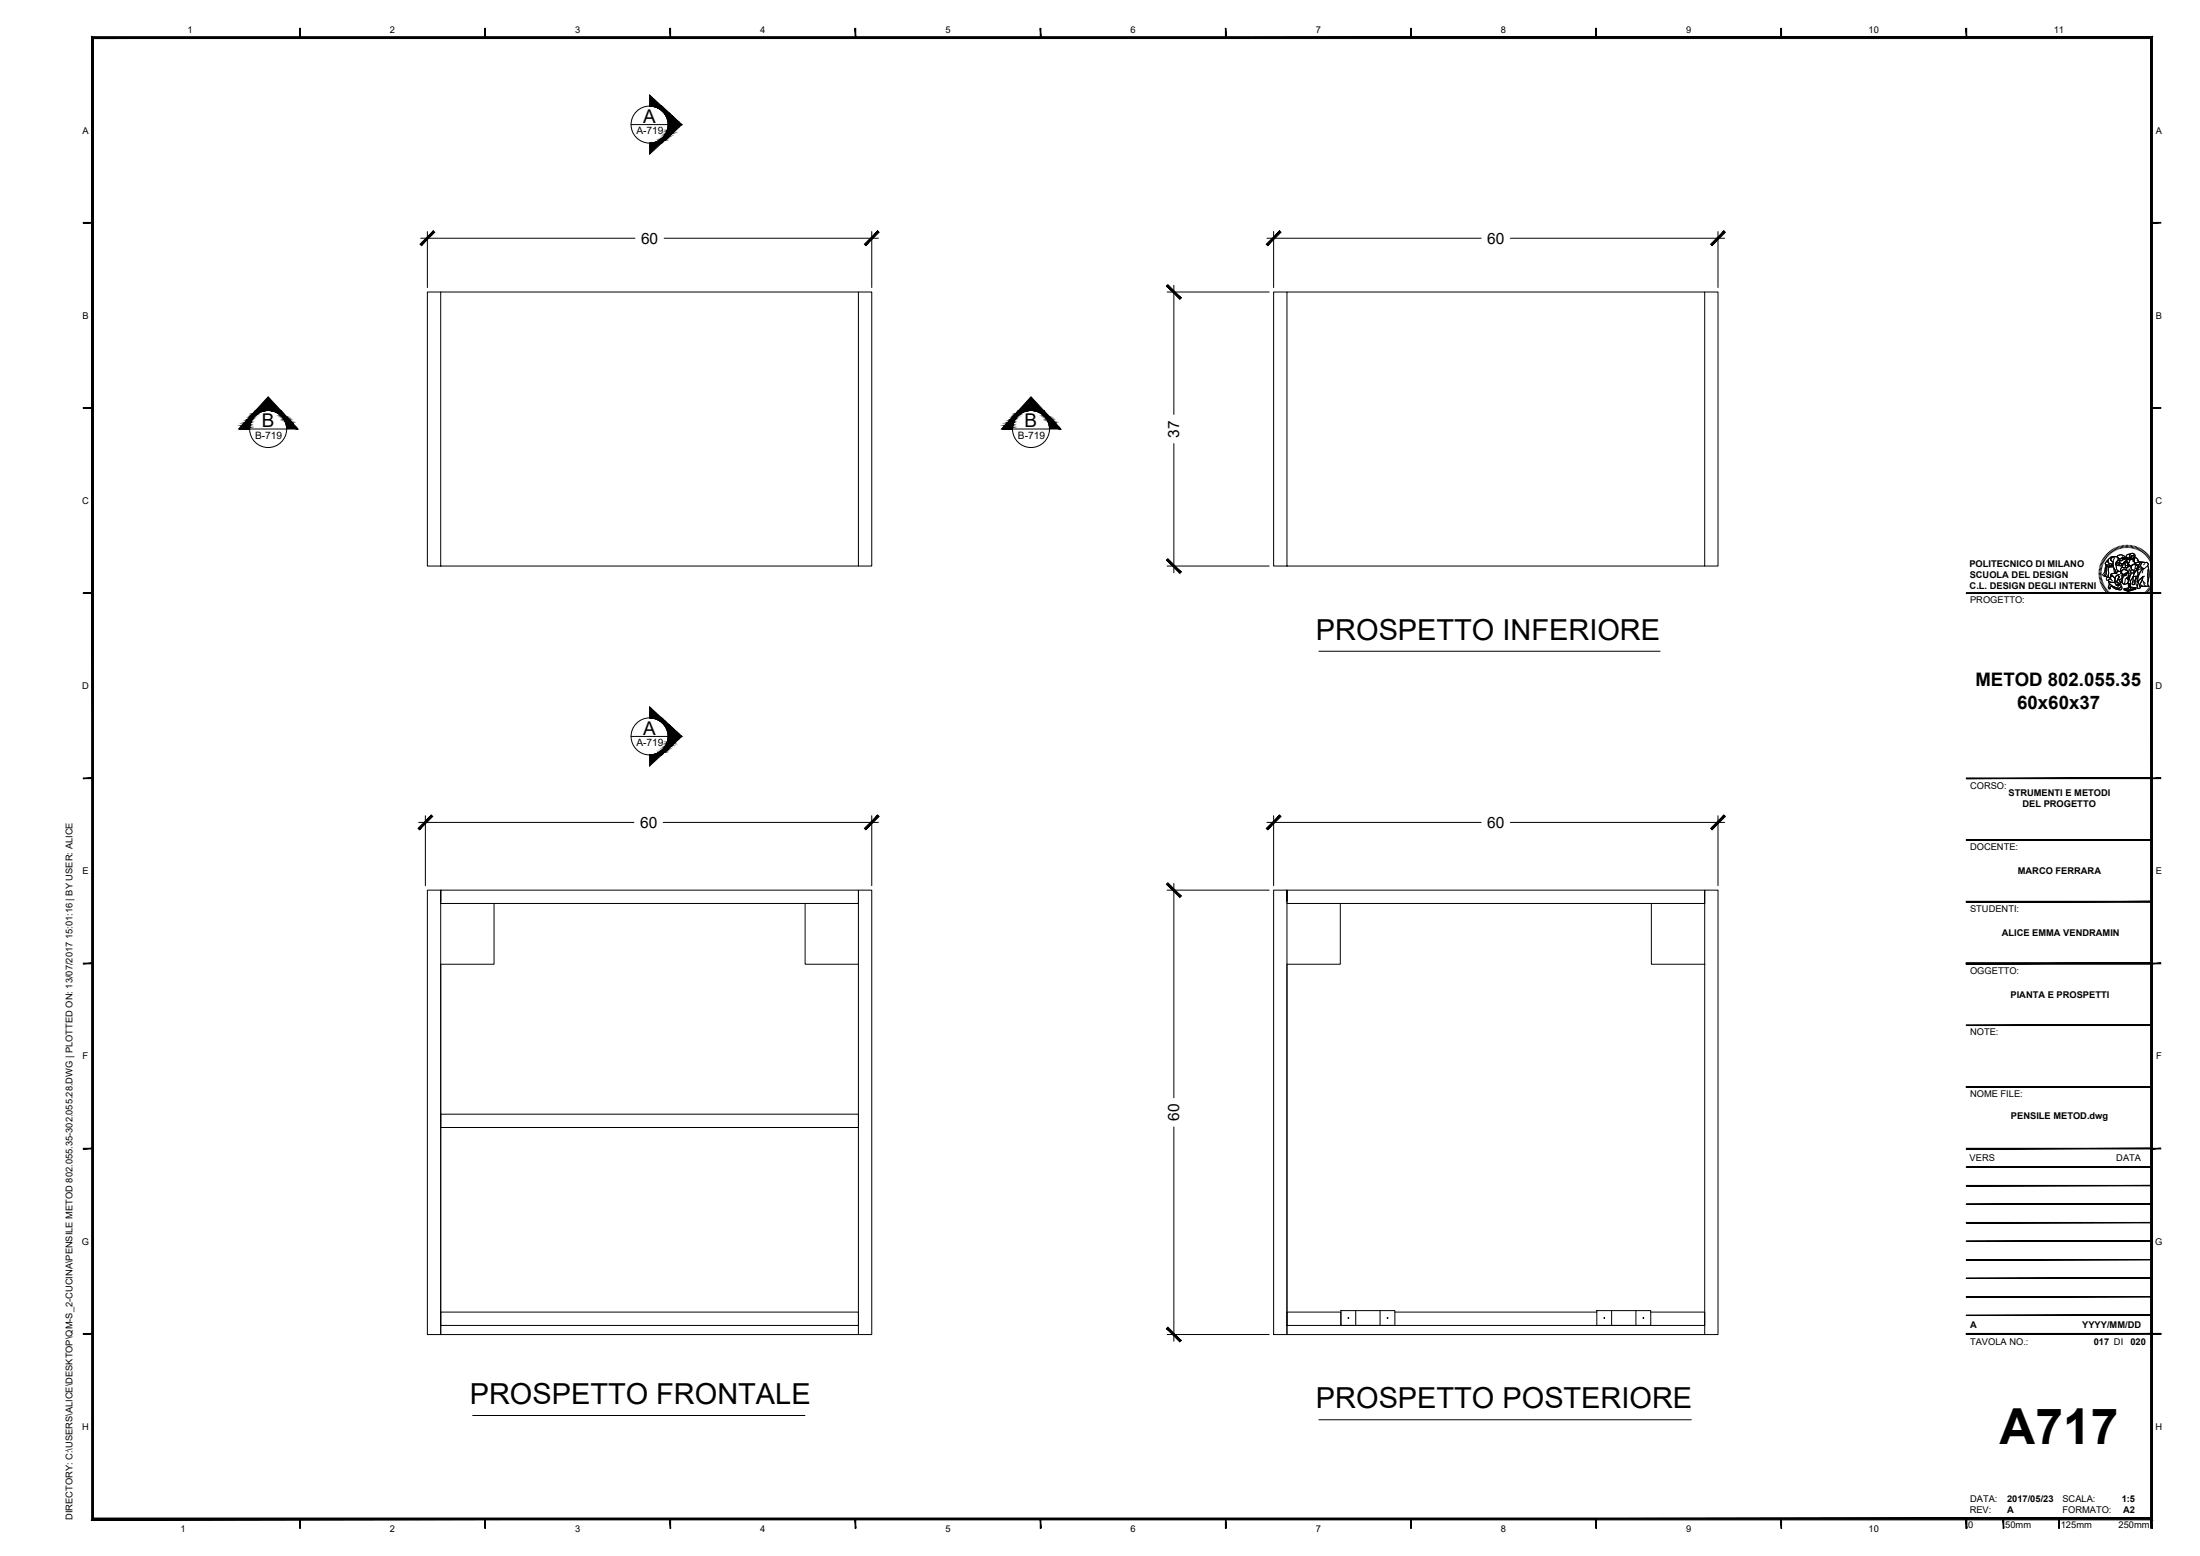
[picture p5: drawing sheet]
<svg xmlns="http://www.w3.org/2000/svg" width="594mm" height="420mm" viewBox="0 0 594 420" stroke-linecap="round" stroke-linejoin="round" font-family="sans-serif">
<!-- layer: G-ANNO-DIM -->
<g fill="none" stroke="#000" stroke-width=".27">
<path d="M170.4 33.6h10M113.6 64.3h57.9M115.4 62.5v15.2M179.4 64.3h57.8M235.4 62.5v15.2M315.2 78.8h27.5M317 77.1v34.8M342.1 64.3h57.9M343.9 62.5v15.2M407.9 64.3h57.8M463.9 62.5v15.2M67.4 115.8h10"/>
<path d="M273.4 115.8h10M317 119.8v34.8M315.2 152.8h27.5M356.2 175.9h92.1M170.4 198.9h10M113.1 222.1h58.1M114.9 220.3v18.9M179.1 222.1h58.1M235.4 220.3v18.9M317 238.6v57.8M342.1 222.1h57.9M343.9 220.3v18.9"/>
<path d="M407.9 222.1h57.8M463.9 220.3v18.9M315.2 240.4h27.5M317 304.3v57.9M315.2 360.4h27.5M127.6 382.2h89.8M356.2 383.4h100.5"/>
<circle cx="175.4" cy="33.6" r="5"/>
<circle cx="72.4" cy="115.8" r="5"/>
<circle cx="278.4" cy="115.8" r="5"/>
<circle cx="175.4" cy="198.8" r="5"/>
</g>
<!-- layer: A-FURN -->
<g fill="none" stroke="#000" stroke-width=".27">
<path d="M119 78.8h112.8v74h-112.8zM119 78.8h-3.6v74h3.6M231.8 78.8h3.6v74h-3.6M347.5 78.8h112.8v74h-112.8zM347.5 78.8h-3.6v74h3.6M460.3 78.8h3.6v74h-3.6M115.4 240.4h3.6v120h-3.6zM119 240.4v3.6h112.8v-3.6h-112.8v2.9M133.4 244v16.4h-14.4v100h116.4v-120h-3.6v20M217.4 244v16.4h14.4M343.9 240.4h3.6v120h-3.6zM347.5 240.4v3.6h112.8v-3.6h-112.8v2.9"/>
<path d="M361.9 244v16.4h-14.4v100h116.4v-120h-3.6v20M445.9 244v16.4h14.4M231.8 260.4v100M460.3 260.4v100M119 300.9h112.8v3.6h-112.8zM119 354.3h112.8v3.6h-112.8zM376.7 354.3h54.5M445.8 354.3h14.5v3.6h-112.8v-3.6h14.6v3.6"/>
</g>
<!-- layer: meccanismi -->
<g fill="none" stroke="#000" stroke-width=".27">
<path d="M362.1 353.9h14.6v4h-14.6zM366.1 353.9v4M372.7 353.9v4M431.2 353.9h14.6v4h-14.6zM435.2 353.9v4M441.8 353.9v4"/>
<circle cx="364.1" cy="355.9" r=".1"/>
<circle cx="374.7" cy="355.9" r=".1"/>
<circle cx="433.2" cy="355.9" r=".1"/>
<circle cx="443.8" cy="355.9" r=".1"/>
</g>
<!-- layer: G-ANNO-DIM -->
<g fill="#000" stroke="#000" stroke-width=".27">
<path d="M175.4 25.7l3.3 2.9h-3.3zM175.9 38.6h2.8zM64.5 115.8h2.9zM72.4 107.1l3.4 3.7h-6.8zM270.5 115.8h2.9zM278.4 107.1l3.4 3.7h-6.8zM175.4 190.9l3.3 2.9h-3.3zM175.9 203.8h2.8z"/>
<path d="M175.4 38.6h3.3zM175.4 38.6h3.3l-3.3 3z"/>
<path d="M175.4 28.6l3.3 .1zM175.4 28.6l3.3 .1z"/>
<path d="M175.9 28.7h2.8zM175.9 28.7h2.8z"/>
<path d="M176.3 28.7l2.6 .1zM176.3 28.7l2.6 .1z"/>
<path d="M176.3 38.6h2.4zM175.9 38.6h2.8z"/>
<path d="M176.7 28.8l2.3 .2zM176.7 28.8l2.3 .2z"/>
<path d="M176.7 38.5h2.2zM176.3 38.6h2.4z"/>
<path d="M177.2 29l2 .1-.2-.1zM177.2 29l2 .1h-1.6z"/>
<path d="M177.2 38.3l1.7 .2 .1-.2zM176.7 38.5l.5-.2 1.7 .2z"/>
<path d="M177.6 29.1l1.8 .3-.2-.3zM177.6 29.1l1.8 .3h-1.4z"/>
<path d="M177.6 38.1l1.4 .2 .2-.2zM177.2 38.3l.4-.2 1.4 .2z"/>
<path d="M178 29.4l1.7 .2-.3-.2zM178 29.4l1.7 .2h-1.4z"/>
<path d="M178 37.9l1.2 .2 .2-.2zM177.6 38.1l.4-.2 1.2 .2z"/>
<path d="M178.3 29.6l1.7 .3-.3-.3zM178.3 29.6l1.7 .3h-1.3z"/>
<path d="M178.3 37.7l1.1 .2 .3-.2zM178 37.9l.3-.2 1.1 .2z"/>
<path d="M178.7 29.9l1.6 .3-.3-.3zM178.7 29.9l1.6 .3h-1.3z"/>
<path d="M178.7 37.4l1 .3 .3-.3zM178.3 37.7l.4-.3 1 .3z"/>
<path d="M179 30.2l1.7 .3-.4-.3zM179 30.2l1.7 .3h-1.4z"/>
<path d="M179 37.1l1 .3 .3-.3zM178.7 37.4l.3-.3 1 .3z"/>
<path d="M179.3 30.5l1.8 .4-.4-.4zM179.3 30.5l1.8 .4h-1.5z"/>
<path d="M179.3 36.8l1 .3 .4-.3zM179.3 36.8l1 .3h-1.3z"/>
<path d="M179.6 30.9l1.9 .4-.4-.4zM179.6 30.9l1.9 .4h-1.7z"/>
<path d="M179.6 36.4l1.1 .4 .4-.4zM179.6 36.4l1.1 .4h-1.4z"/>
<path d="M179.8 31.3l2.2 .4-.5-.4zM179.8 31.3l2.2 .4h-2z"/>
<path d="M179.8 36l1.3 .4 .4-.4zM179.8 36l1.3 .4h-1.5z"/>
<path d="M180 31.7l2.4 .4-.4-.4zM180 31.7l2.4 .4h-2.2z"/>
<path d="M180 35.6l1.5 .4 .5-.4zM180 35.6l1.5 .4h-1.7z"/>
<path d="M180.2 32.1l2.7 .4-.5-.4zM180.2 32.1l2.7 .4h-2.6z"/>
<path d="M180.2 35.2l1.8 .4 .4-.4zM180.2 35.2l1.8 .4h-2z"/>
<path d="M180.3 32.5l3.1 .5-.5-.5zM180.3 32.5l3.1 .5h-3z"/>
<path d="M180.3 34.8l2.1 .4 .5-.4zM180.3 34.8l2.1 .4h-2.2z"/>
<path d="M180.4 33l3.5 .4-.5-.4zM180.4 33l3.5 .4h-3.5z"/>
<path d="M180.4 34.3l2.5 .5 .5-.5zM180.4 34.3l2.5 .5h-2.6z"/>
<path d="M180.4 33.4l3.7 .2-.2-.2zM180.4 33.4l3.7 .2h-3.7z"/>
<path d="M180.4 33.9l3 .4 .5-.4zM180.4 33.9l3 .4h-3z"/>
<path d="M180.4 33.6l3.5 .3 .2-.3zM180.4 33.6l3.5 .3h-3.5z"/>
<path d="M64.9 115.4l2.5 .4v-.4zM64.9 115.4l2.5 .4h-2.9z"/>
<path d="M65.3 114.9l2.1 .5 .1-.5zM65.3 114.9l2.1 .5h-2.5z"/>
<path d="M65.7 114.5l1.8 .4 .1-.4zM65.7 114.5l1.8 .4h-2.2z"/>
<path d="M66.1 114.1l1.5 .4 .1-.4zM66.1 114.1l1.5 .4h-1.9z"/>
<path d="M66.4 113.7l1.3 .4 .2-.4zM66.4 113.7l1.3 .4h-1.6z"/>
<path d="M66.8 113.3l1.1 .4 .2-.4zM66.8 113.3l1.1 .4h-1.5z"/>
<path d="M67.2 112.9l.9 .4 .3-.4zM67.2 112.9l.9 .4h-1.3z"/>
<path d="M67.5 112.6l.9 .3 .2-.3zM67.5 112.6l.9 .3h-1.2z"/>
<path d="M67.8 112.2l.8 .4 .3-.4zM67.8 112.2l.8 .4h-1.1z"/>
<path d="M68 111.9l.9 .3 .4-.3zM68 111.9l.9 .3h-1.1z"/>
<path d="M68.3 111.7l1 .2 .3-.2zM68.3 111.7l1 .2h-1.3z"/>
<path d="M68.5 111.4l1.1 .3 .4-.3zM68.5 111.4l1.1 .3h-1.3z"/>
<path d="M68.7 111.2l1.3 .2 .4-.2zM68.7 111.2l1.3 .2h-1.5z"/>
<path d="M68.8 111.1l1.6 .1 .5-.1zM68.8 111.1l1.6 .1h-1.7z"/>
<path d="M68.9 111h2.4zM68.9 111l2 .1h-2.1z"/>
<path d="M69 110.9h2.7zM69 110.9l2.3 .1z"/>
<path d="M69 110.8h3.2zM69 110.8h3.6z"/>
<path d="M69 110.8h3.2zM69 110.8l2.7 .1z"/>
<path d="M72.6 110.8h3.2zM72.6 110.8h3.2z"/>
<path d="M72.6 110.8l3.3 .1zM72.6 110.8l3.3 .1z"/>
<path d="M73.1 110.9l2.8 .1zM73.1 110.9l2.8 .1z"/>
<path d="M73.5 111l2.5 .1zM73.5 111l2.5 .1z"/>
<path d="M73.9 111.1l2.3 .1-.2-.1zM73.9 111.1l2.3 .1z"/>
<path d="M74.4 111.2l2 .2-.2-.2zM74.4 111.2l2 .2h-1.6z"/>
<path d="M74.8 111.4l1.8 .3-.2-.3zM74.8 111.4l1.8 .3h-1.4z"/>
<path d="M75.2 111.7l1.6 .2-.2-.2zM75.2 111.7l1.6 .2h-1.3z"/>
<path d="M75.5 111.9l1.6 .3-.3-.3zM75.5 111.9l1.6 .3h-1.2z"/>
<path d="M75.9 112.2l1.5 .3-.3-.3zM75.9 112.2l1.5 .3h-1.2z"/>
<path d="M76.2 112.5l1.5 .4-.3-.4zM76.2 112.5l1.5 .4h-1.2z"/>
<path d="M76.5 112.9l1.6 .4-.4-.4zM76.5 112.9l1.6 .4h-1.4z"/>
<path d="M76.7 113.3l1.7 .4-.3-.4zM76.7 113.3l1.7 .4h-1.5z"/>
<path d="M76.9 113.7l1.9 .4-.4-.4zM76.9 113.7l1.9 .4h-1.7z"/>
<path d="M77.1 114.1l2.1 .4-.4-.4zM77.1 114.1l2.1 .4h-2z"/>
<path d="M77.2 114.5l2.4 .4-.4-.4zM77.2 114.5l2.4 .4h-2.3z"/>
<path d="M77.3 114.9l2.7 .5-.4-.5zM77.3 114.9l2.7 .5h-2.6z"/>
<path d="M77.4 115.4l3 .4-.4-.4zM77.4 115.4l3 .4h-3z"/>
<path d="M270.9 115.4l2.5 .4v-.4zM270.9 115.4l2.5 .4h-2.9z"/>
<path d="M271.3 114.9l2.1 .5 .1-.5zM271.3 114.9l2.1 .5h-2.5z"/>
<path d="M271.7 114.5l1.8 .4 .1-.4zM271.7 114.5l1.8 .4h-2.2z"/>
<path d="M272.1 114.1l1.5 .4 .1-.4zM272.1 114.1l1.5 .4h-1.9z"/>
<path d="M272.5 113.7l1.2 .4 .2-.4zM272.5 113.7l1.2 .4h-1.6z"/>
<path d="M272.8 113.3l1.1 .4 .2-.4zM272.8 113.3l1.1 .4h-1.4z"/>
<path d="M273.2 112.9l.9 .4 .3-.4zM273.2 112.9l.9 .4h-1.3z"/>
<path d="M273.5 112.6l.9 .3 .2-.3zM273.5 112.6l.9 .3h-1.2z"/>
<path d="M273.8 112.2l.8 .4 .4-.4zM273.8 112.2l.8 .4h-1.1z"/>
<path d="M274 111.9l1 .3 .3-.3zM274 111.9l1 .3h-1.2z"/>
<path d="M274.3 111.7l1 .2 .3-.2zM274.3 111.7l1 .2h-1.3z"/>
<path d="M274.5 111.4l1.1 .3 .4-.3zM274.5 111.4l1.1 .3h-1.3z"/>
<path d="M274.7 111.2l1.3 .2 .4-.2zM274.7 111.2l1.3 .2h-1.5z"/>
<path d="M274.8 111.1l1.6 .1 .5-.1zM274.8 111.1l1.6 .1h-1.7z"/>
<path d="M274.9 111h2.4zM274.9 111l2 .1h-2.1z"/>
<path d="M275 110.9h2.7zM275 110.9l2.3 .1z"/>
<path d="M275 110.8h3.2zM275 110.8h3.6z"/>
<path d="M275 110.8h3.2zM275 110.8l2.7 .1z"/>
<path d="M278.6 110.8h3.2zM278.6 110.8h3.2z"/>
<path d="M278.6 110.8l3.3 .1zM278.6 110.8l3.3 .1z"/>
<path d="M279.1 110.9l2.8 .1zM279.1 110.9l2.8 .1z"/>
<path d="M279.5 111l2.5 .1zM279.5 111l2.5 .1z"/>
<path d="M279.9 111.1l2.3 .1-.2-.1zM279.9 111.1l2.3 .1z"/>
<path d="M280.4 111.2l2 .2-.2-.2zM280.4 111.2l2 .2h-1.6z"/>
<path d="M280.8 111.4l1.8 .3-.2-.3zM280.8 111.4l1.8 .3h-1.4z"/>
<path d="M281.2 111.7l1.6 .2-.2-.2zM281.2 111.7l1.6 .2h-1.3z"/>
<path d="M281.5 111.9l1.6 .3-.3-.3zM281.5 111.9l1.6 .3h-1.2z"/>
<path d="M281.9 112.2l1.5 .3-.3-.3zM281.9 112.2l1.5 .3h-1.2z"/>
<path d="M282.2 112.5l1.5 .4-.3-.4zM282.2 112.5l1.5 .4h-1.2z"/>
<path d="M282.5 112.9l1.6 .4-.4-.4zM282.5 112.9l1.6 .4h-1.4z"/>
<path d="M282.7 113.3l1.7 .4-.3-.4zM282.7 113.3l1.7 .4h-1.5z"/>
<path d="M282.9 113.7l1.9 .4-.4-.4zM282.9 113.7l1.9 .4h-1.7z"/>
<path d="M283.1 114.1l2.1 .4-.4-.4zM283.1 114.1l2.1 .4h-2z"/>
<path d="M283.2 114.5l2.4 .4-.4-.4zM283.2 114.5l2.4 .4h-2.3z"/>
<path d="M283.3 114.9l2.7 .5-.4-.5zM283.3 114.9l2.7 .5h-2.6z"/>
<path d="M283.4 115.4l3 .4-.4-.4zM283.4 115.4l3 .4h-3z"/>
<path d="M175.4 193.8l3.3 .1zM175.4 193.8l3.3 .1z"/>
<path d="M175.9 193.9h2.8zM175.9 193.9h2.8z"/>
<path d="M176.3 193.9l2.6 .1zM176.3 193.9l2.6 .1z"/>
<path d="M176.7 194l2.3 .2zM176.7 194l2.3 .2z"/>
<path d="M177.2 194.2l2 .1-.2-.1zM177.2 194.2l2 .1h-1.6z"/>
<path d="M177.6 194.3l1.8 .3-.2-.3zM177.6 194.3l1.8 .3h-1.4z"/>
<path d="M178 194.6l1.7 .2-.3-.2zM178 194.6l1.7 .2h-1.4z"/>
<path d="M178.3 194.8l1.7 .3-.3-.3zM178.3 194.8l1.7 .3h-1.3z"/>
<path d="M178.7 195.1l1.6 .3-.3-.3zM178.7 195.1l1.6 .3h-1.3z"/>
<path d="M179 195.4l1.7 .3-.4-.3zM179 195.4l1.7 .3h-1.4z"/>
<path d="M179.3 195.7l1.8 .4-.4-.4zM179.3 195.7l1.8 .4h-1.5z"/>
<path d="M179.6 196.1l1.9 .4-.4-.4zM179.6 196.1l1.9 .4h-1.7z"/>
<path d="M179.8 196.5l2.2 .4-.5-.4zM179.8 196.5l2.2 .4h-2z"/>
<path d="M180 196.9l2.4 .4-.4-.4zM180 196.9l2.4 .4h-2.2z"/>
<path d="M180.2 197.3l2.7 .4-.5-.4zM180.2 197.3l2.7 .4h-2.6z"/>
<path d="M180.3 197.7l3.1 .5-.5-.5zM180.3 197.7l3.1 .5h-3z"/>
<path d="M180.3 200l2.1 .4 .5-.4zM180.3 200l2.1 .4h-2.2z"/>
<path d="M180.4 198.2l3.5 .4-.5-.4zM180.4 198.2l3.5 .4h-3.5z"/>
<path d="M180.4 199.5l2.5 .5 .5-.5zM180.4 199.5l2.5 .5h-2.6z"/>
<path d="M180.4 198.6l3.7 .3-.2-.3zM180.4 198.6l3.7 .3h-3.7z"/>
<path d="M180.4 199.1l3 .4 .5-.4zM180.4 199.1l3 .4h-3z"/>
<path d="M180.4 198.9l3.5 .2 .2-.2zM180.4 198.9l3.5 .2h-3.5z"/>
<path d="M175.4 203.8h3.3zM175.4 203.8h3.3l-3.3 3z"/>
<path d="M176.3 203.8h2.4zM175.9 203.8h2.8z"/>
<path d="M176.7 203.7h2.2zM176.3 203.8h2.4z"/>
<path d="M177.2 203.5l1.7 .2 .1-.2zM176.7 203.7l.5-.2 1.7 .2z"/>
<path d="M177.6 203.4l1.4 .1 .2-.1zM177.2 203.5l.4-.1 1.4 .1z"/>
<path d="M178 203.1l1.2 .3 .2-.3zM177.6 203.4l.4-.3 1.2 .3z"/>
<path d="M178.3 202.9l1.1 .2 .3-.2zM178 203.1l.3-.2 1.1 .2z"/>
<path d="M178.7 202.6l1 .3 .3-.3zM178.3 202.9l.4-.3 1 .3z"/>
<path d="M179 202.3l1 .3 .3-.3zM178.7 202.6l.3-.3 1 .3z"/>
<path d="M179.3 202l1 .3 .4-.3zM179.3 202l1 .3h-1.3z"/>
<path d="M179.6 201.6l1.1 .4 .4-.4zM179.6 201.6l1.1 .4h-1.4z"/>
<path d="M179.8 201.2l1.3 .4 .4-.4zM179.8 201.2l1.3 .4h-1.5z"/>
<path d="M180 200.8l1.5 .4 .5-.4zM180 200.8l1.5 .4h-1.7z"/>
<path d="M180.2 200.4l1.8 .4 .4-.4zM180.2 200.4l1.8 .4h-2z"/>
</g>
<!-- layer: G-ANNO-LOGO -->
<g fill="none" stroke="#000" stroke-width=".27">
<path d="M566.8 154.8h.6M566.8 154.5h.6M566.8 154.1l.7 .1M566.8 153.8l.7 .1M566.9 153.4l.7 .1M567 153.1l.6 .1M567.1 152.7l.6 .2M567.2 152.4l.6 .2M567.3 152l.6 .3M567.4 151.7l.6 .3M567.4 155.2h-.6M567.5 155.5h-.7"/>
<path d="M567.5 155.8l-.7 .1M567.5 156.1l-.6 .2M567.6 151.4l.6 .3M567.6 156.4l-.6 .2M567.7 156.8l-.7 .1M567.7 151.1l.6 .3M567.8 157.1l-.7 .2M567.9 157.4l-.6 .2M567.9 150.8l.6 .3M568 157.7l-.6 .3M568.1 150.5l.6 .4M568.2 158l-.6 .3"/>
<path d="M568.3 158.3l-.6 .3M568.3 150.2l.6 .4M568.5 158.5l-.6 .4M568.6 149.9l.5 .5M568.6 152.5h.7a.83 .83 0 0 0 1.3-.1l.1 .6-1 .1a.79 .79 0 0 1-1.1-.5zM568.7 152.5v.4M568.7 158.8l-.6 .4M568.8 149.6l.5 .5M568.8 153l-.2 .4-.2 1.5-.3 .6 .4 .2M568.9 159.1l-.6 .4M569 151.4l.3-.2-.1 .3a.81 .81 0 0 0 1 .8l.3 .1-.1 .2a.74 .74 0 0 1-1.1-.1l-.3 .1a.5 .5 0 0 1-.5-.4 .5 .5 0 0 1 .3-.6zM569.1 149.4l.4 .5"/>
<path d="M569.1 159.3l-.6 .5M569.1 153l.4 .1-.2 .4 .1 1.3-.1 1-.1 .1a.43 .43 0 0 1-.6-.2 .43 .43 0 0 1 .1-.6l.1-1.4zM569.1 153l-.3 .6-.1 1.5-.2 .6 .7 .2M569.3 151.2l-.6 .6a.44 .44 0 0 0-.2 .5 .44 .44 0 0 0 .5 .3h.6a.64 .64 0 0 0 1-.2M569.3 159.6l-.5 .4M569.3 149.1l.5 .6M569.3 156.6a1.21 1.21 0 0 0 1.8 .5M569.4 150.9l.6-.5 1.3-.1a1 1 0 0 0-1.2 1l.5 .3v.8l-.5-.1a.75 .75 0 0 1-.9-.8zM569.5 157v.5l.8 .7 1.9 .8M569.5 156.9l.5 .3 1.1-.1 .1 .5 .3 .3v.2l.2-.2 .3 .4-.2-.6 .4 .5-.2-.5 .4 .1-.8-.7 .3-.7 .4 .2 .3 1a.88 .88 0 0 1-.2 1.2 .88 .88 0 0 1-1.2-.2l-1.6-1zM569.5 159.8l-.5 .5M569.5 153.1l1.2-.1 .6 1.2-.1 .5-.4 .1a.6 .6 0 0 0-.8 .7l.2 .1-.4 .5a.56 .56 0 0 1-.5-.9v-1.7z"/>
<path d="M569.5 153.1l-.2 .6v2.1M569.6 148.9l.4 .5M569.6 157.6l1.6 1a1.01 1.01 0 0 0 1.6-.4 .65 .65 0 0 1 0 1 .65 .65 0 0 1-.9 0l-1.3-.6a.45 .45 0 0 0-.5-.3 .45 .45 0 0 0-.3 .5v.2h-.3a.84 .84 0 0 1 0-1.2zM569.6 157.6l-.1 .2a.84 .84 0 0 0 0 1.2l.4-.2-.2-.1a.49 .49 0 0 1 .4-.4 .49 .49 0 0 1 .5 .3l.9 .5a1.04 1.04 0 0 0 1.5-.1l-.2-.8M569.8 156.1a.5 .5 0 0 0-.8-.2 .5 .5 0 0 0 .1 .8 .72 .72 0 0 1 .7-.4 .72 .72 0 0 1 .6 .6h.1M569.9 148.7l.4 .5M570 155.7l.4-.2 .2 .1a.73 .73 0 0 1 .5 1v.5a1.19 1.19 0 0 1-1.8-.5l.7-.2-.2-.3zM570.1 155l1.1-.3 .3 .1 .2-.4 .5-.1 .6 .2 .3 .5a1.02 1.02 0 0 1 0 1.1 1.02 1.02 0 0 1-1 .4l-.1-.3a.47 .47 0 0 0 .1-.8 .47 .47 0 0 0-.8 .3l-.1 .4-.8-.6a.3 .3 0 0 1-.4 0 .3 .3 0 0 1 .1-.5zM570.2 148.5l.3 .5M570.3 150.6l.8-.3a.75 .75 0 0 1 .9 .6 .75 .75 0 0 1-.5 .9l-.3 .5 .2 .3a1.43 1.43 0 0 0 .6 1.5l.2 .2-.5 .1-.1 .4a.39 .39 0 0 1-.4-.2 .39 .39 0 0 1 0-.5l-.5-1.1-.1-1.3a.62 .62 0 0 1-.5-.4 .62 .62 0 0 1 .2-.7zM570.4 155.4l.7 .7M570.4 155.5l-.5 .4 .1 .5"/>
<path d="M570.5 148.3l.3 .6M570.7 153l-2-.1-.3 .4-.1 1.2-.5 .7 .3 .3M570.8 148.1l.3 .6M570.8 153.4l.2 1.3M571 150.6l-.4 .8v1.1l.6 1.5a.55 .55 0 0 0 .3 .8l.2-.4 .5-.2a1.05 1.05 0 0 1-.7-1.4 .95 .95 0 0 1 .3-1.3 .83 .83 0 0 0-.1-1.1 .83 .83 0 0 0-1-.1l-.8 .2-.6 .5-.1 .5a.83 .83 0 0 0 1 .8l.3 .1M571.1 148l.3 .6M571.2 154.7l-.4 .1a.61 .61 0 0 0-.8 .7l.2 .1M571.3 150.3a1.01 1.01 0 0 0-1.3 1l.6 .3M571.4 147.8l.3 .6M571.5 155.4a.47 .47 0 0 1 .7 .2 .47 .47 0 0 1-.2 .6l-.4 .9 .8 .8-.4-.2 .2 .5-.4-.5 .1 .6-.2-.4-.2 .2v-.2l-.4-.6 .1-1.2zM571.5 155.4a.47 .47 0 0 1 .7 .2 .47 .47 0 0 1-.2 .6l-.4 .9 .8 .8-.4-.2 .1 .5-.3-.5 .1 .6-.2-.4-.2 .2v-.2l-.4-.6v-1.1zM571.5 152.2l.8-.3 .3 .2-.4 .2 .2 .4a.61 .61 0 0 1-.9-.5z"/>
<path d="M571.6 151.6l.9-.4-.1 .6-1.1 .5zM571.6 152.2a.57 .57 0 0 0 .8 .5M571.7 150.4l.7-.6 1.1 .2a.3 .3 0 0 1 .3 .5 .3 .3 0 0 1-.5 0l-.2-.1-.5 .5-.6-.2M571.8 147.7l.2 .6M571.8 150.1l1.1-.3 .7 .4a.23 .23 0 0 1 .2 .3 .23 .23 0 0 1-.3 .1l-.4-.2-.4 .5h-.4l-.6-.5zM572 150.7l.7 .2 .5-.5 .3 .2-.2 .6-.4 .2-.5-.2-.5 .2zM572.1 147.6l.2 .6M572.2 154.3l.6 .2 .4 .6a.77 .77 0 0 1-.3 1.1M572.3 152.2h.8l-.2 .1a.37 .37 0 0 1-.3 .5 .37 .37 0 0 1-.4-.4zM572.3 156.6l.3 1a.8 .8 0 0 1 .1 .9 .8 .8 0 0 1-.9 .3M572.3 151.9l.3 .2M572.4 151.6v.2l-1.1 .5"/>
<path d="M572.4 155.1l-.8 .2M572.4 147.5l.2 .6M572.5 151.3l-.4 .5M572.6 154.8l.7 .5M572.7 152.1a.34 .34 0 0 0-.4 .4 .34 .34 0 0 0 .4 .3 .34 .34 0 0 0 .2-.5l.2-.1-.6 .1M572.7 155.3a.7 .7 0 0 1 .2 .9 .7 .7 0 0 1-1 .2M572.8 154.5l.1-.4a.9 .9 0 0 1 1.3-.1l.3 .3a.26 .26 0 0 1 .1 .4 .26 .26 0 0 1-.4 0l-1 .4 .6 .4 .4-.3 .1-.4a.43 .43 0 0 0 .3-.4 .43 .43 0 0 0-.4-.4l-.9-.2-.5 .7-.2-.1v-.5l.5-.8 .2 .2h1.1l.5-.4v-.3l.6 .2 .1 1a.64 .64 0 0 0-.1 1l-.3 .6-.4 .1-.2 .6h-.4l.3 .3 .3-.1-.1 .4 .2-.3-.3 1.1a.97 .97 0 0 1-1.5 0l-.3-.4 .3-.6 .2-1.1M572.8 147.4l.1 .6M572.8 154.2l.6-.4h.6l.5 .4a.3 .3 0 0 1 .1 .5 .3 .3 0 0 1-.5 0l-.2 .2a.51 .51 0 0 1-.6 .3 .51 .51 0 0 1-.4-.5zM572.8 157.1l.8 .7M573 151.2v.1M573.1 150.8l.2 .1"/>
<path d="M573.1 153.1a1.23 1.23 0 0 0-.5 1.3M573.1 156.5v.9M573.1 147.3l.1 .7M573.1 150.8v.1M573.2 155.1l.8-.3a.21 .21 0 0 1 .4-.1 .21 .21 0 0 1-.2 .3l-.4 .5-.5-.2zM573.2 155.9l-.3 1-.4 .4M573.5 151l.7-.2a.32 .32 0 0 1 .2 .6 .31 .31 0 0 1-.5-.2zM573.5 147.3l.1 .6M573.5 150.6l-.2 .6-.4 .2-.5-.2-.5 .2M573.5 151.9l.5-.3 .4 .1 .5 1a.23 .23 0 0 1-.1 .3 .23 .23 0 0 1-.3-.2 .23 .23 0 0 1 .2-.2l-.2-.7a.44 .44 0 0 0-.7-.1 .44 .44 0 0 0 .1 .7l.1 .4a.41 .41 0 0 1-.5 .4 .41 .41 0 0 1-.3-.5zM573.6 159l2-.4 1.1 .2-2 .6zM573.6 159l1.1 .4v.3l-1.1-.4z"/>
<path d="M573.8 151.8l.7 .1 .2 .5a.64 .64 0 0 1-.1 .7 .64 .64 0 0 1-.7 .2zM573.8 147.2l.1 .7M573.9 150.8l.1-.2a.53 .53 0 0 1 .7 .4l-.2 .1M573.9 155.3h.1M573.9 156.2l-.3 1.6 1-.2M573.9 150.6h.1a.52 .52 0 0 1 .5 0 .52 .52 0 0 1 .2 .4l-.2 .1-.2-.3h-.4zM574 154.9l.1 .1M574 155.2l.1 .1M574.1 155h-.1M574.1 152h.1M574.2 152l-.2 .1M574.2 147.2v.7"/>
<path d="M574.3 150.9l-.5-.1-.3 .2h.3a.36 .36 0 0 0 .3 .3 .36 .36 0 0 0 .4-.3l-.2-.2v.2M574.3 156l.3 .1 .2-.6 .4-.1-.4 1.3v-.4h-.3zM574.3 153.3v.7M574.4 154.8l-.2 .5a.51 .51 0 0 1-.8-.1M574.4 151.8l.2 .3-.1 .1M574.5 152a.43 .43 0 0 0-.7-.2 .43 .43 0 0 0 .1 .7 .5 .5 0 0 1-.1 .8 .5 .5 0 0 1-.7-.4l.4-1 .7-.3 .5 .5 .2 .8a.23 .23 0 0 1-.3 .1 .23 .23 0 0 1-.1-.3M574.5 147.2v.7M574.6 152.3l-.2 .1M574.6 152.1a.41 .41 0 0 1 0 .6 .41 .41 0 0 1-.6 0l-.1-.1M574.6 153l-.3 .3h-.4M574.7 159.4l2-.6v.3l-2 .6zM574.7 159.4v.3"/>
<path d="M574.7 151h.2l.1 .5-.2 .7M574.8 155.5h.1M574.8 156.2l-.1 .5 .2-.3M574.8 150.6l.1 .4M574.9 152.6l-.1-.5a.89 .89 0 0 0 0-1.1l-.3-.4a.46 .46 0 0 1-.4-.6 .46 .46 0 0 1 .6-.3 .28 .28 0 0 1 .5 0 .28 .28 0 0 1-.1 .4v1.1l.2-.1v-.4a.4 .4 0 0 0 .3 .3 .4 .4 0 0 0 .5-.1l-.1 .6 .2-.1 .4 .7-1.1 .7M574.9 147.2v.7M575 155.9l-.2 .3v-.3M575 153.6l-.2 1.4M575 152.8l.4 .2M575 157.7l.2-.1 .2 1-.3-.5-.4 .6zM575.1 154.8l-.4 .3v.5M575.2 155.4l-.4 .1-.2 .6h-.4l.3 .3 .3-.1"/>
<path d="M575.2 153.7l-.4 .8M575.3 147.2l-.1 .7M575.3 149.7l.7-.3 .4 .2 .1 .4v.7l-.4 .9v-.7l.3-.5a.28 .28 0 0 0-.1-.3 .28 .28 0 0 0-.4 0 .79 .79 0 0 0-.6 1.1h-.2l-.1-.8zM575.3 149.7h-.5a.62 .62 0 0 0-.6 .7M575.4 150.7l.2 .3 .5-.1M575.4 149.5l.6-.1 .4 .2 .1 .4v.7l-.4 .9 .2-1.3a.27 .27 0 0 0-.1-.3 .27 .27 0 0 0-.3 .1h-.4l-.2 1-.2 .1-.1-.8zM575.5 152.8l.2-.1a.98 .98 0 0 1 1.2-.2 .63 .63 0 0 1 .7 .4 .63 .63 0 0 1-.4 .8 .88 .88 0 0 1-.8 .5 .88 .88 0 0 1-.8-.5zM575.5 150.4l.3 .1M575.5 154.7l.9-.1-.7 1.6a1.5 1.5 0 0 0-.5 1.5h-.2l-.2 .5-.2-.9zM575.5 154.8l-.9 2.5 .2 .9 .4-.6 .2 1.3-.3-.8-.4 1 .1-.9M575.6 150.1h.3a.3 .3 0 0 1 .4 0 .3 .3 0 0 1 .1 .3l-.3 .5a.39 .39 0 0 1-.4 .1 .39 .39 0 0 1-.3-.3zM575.6 150.9h.1"/>
<path d="M575.6 153.8a.62 .62 0 0 0-.1 1l1-.2 .4-.6M575.6 147.3l-.1 .7M575.6 150.5h.1M575.7 150.8h.1M576 147.4l-.2 .6M576 150.6l.2 .1M576 150.6v.1M576.1 155.7l.7-.1-.5 1.4 .2 .7-.4 .2-.4-.2zM576.2 151.4l.4 .7M576.3 153.9h.1M576.3 147.4l-.2 .7M576.3 152.3h.1a2.24 2.24 0 0 1 1.8-.5l-.7 .9z"/>
<path d="M576.4 154.6l-.7 1.6a1.52 1.52 0 0 0-.5 1.5M576.5 153.8l-.3 .1M576.5 150.4a1.26 1.26 0 0 1 .9 1.1l.3 .2-.6 .2a.52 .52 0 0 1-.6 .1 .52 .52 0 0 1-.3-.6zM576.5 150.4l.7 .5 .2 .5M576.5 154.1l-.1 .1M576.7 147.5l-.2 .7M576.7 158.8v.3l-2 .6-1.1-.4v-.3l1.1 .4 2-.6a6.2 6.2 0 0 0-3.1 .2M576.8 155.6l-.5 1.4 .2 .7-.2 .2-.6-.2 .3-2M577 147.6l-.2 .7M577.1 153.5l-.1 .4M577.1 153.7l.2 .1-.1 .7a.69 .69 0 0 1-.2 1.1l-1 .1 .4-1.1zM577.1 152.5a.58 .58 0 0 1 .5 .6 .58 .58 0 0 1-.5 .6 .62 .62 0 0 1-1 .5l-.3-.3a.78 .78 0 0 1 0-1.2l.5-.2a.33 .33 0 0 1 .5 .2 .33 .33 0 0 1-.2 .4v.2a.22 .22 0 0 0 .2 .3 .22 .22 0 0 0 .2-.2l.2-.4-.1-.5-.6-.2-.7 .2-.4 .5 .1 .3"/>
<path d="M577.1 151.3l.5 .4M577.2 155.6l-1.2 .1M577.2 157l-.1 .2 .3 .2M577.3 147.8l-.2 .6M577.3 153.8v1.2l-.2 1a1.88 1.88 0 0 0-.1 2.1l.2 .1M577.5 156.7l1.1-1-.5 1.6a1.3 1.3 0 0 0-.2 1.4l-.1 .1a.45 .45 0 0 1-.7 0 .45 .45 0 0 1 .1-.7zM577.5 152.7a1.04 1.04 0 0 1 .6-.9 1.04 1.04 0 0 1 1.1 .1 .56 .56 0 0 1 .8 .2 .56 .56 0 0 1-.2 .8l-.3 .3a1.09 1.09 0 0 1-1.9-.3M577.6 154.5v.5M577.7 147.9l-.3 .6M578 148.1l-.3 .6M578 153.7l-.8 .1M578.1 157.9l.6 .4"/>
<path d="M578.3 148.3l-.4 .5M578.3 151.7a2.63 2.63 0 0 0-2 .6M578.5 156.7l.8 .9M578.5 153.7a6.7 6.7 0 0 0-1.4 3.4l1.5-1.3 .5-.2M578.6 151.8a.92 .92 0 0 0-.6 1 .92 .92 0 0 0 1 .7M578.6 151.8l.5 .1a.62 .62 0 0 1 .7 .1 .62 .62 0 0 1 .2 .7l.2 1.1a8.1 8.1 0 0 1-.2 3.7l.2 .8h-1.9a.45 .45 0 0 1-.6-.3 .45 .45 0 0 1 .3-.6l.6-1.7-1.5 1.4a6 6 0 0 1 1.5-3.4l.4-.2a.93 .93 0 0 1-1-.7 .93 .93 0 0 1 .6-1zM578.6 148.4l-.4 .6M578.6 155.7l-.5 1.6a1.3 1.3 0 0 0-.2 1.4l-.1 .1a.47 .47 0 0 1-.7 0 .47 .47 0 0 1 .1-.7l.3-1.4M578.7 153.7l-.2 1M578.9 157.1l.1 .8 .5 .4M578.9 148.6l-.4 .6M579.1 152.2l-.2 .3"/>
<path d="M579.2 148.9l-.5 .5M579.2 159.9l.5 .5M579.4 159.7l.5 .5M579.4 149.1l-.4 .5M579.7 159.5l.5 .4M579.7 149.3l-.5 .5M579.9 159.2l.5 .4M579.9 153.8l.1 3.4M580 149.6l-.5 .4M580 152.7a9.5 9.5 0 0 1 0 5l.2 .6-2.4-.1M580.1 159l.5 .4M580.2 149.8l-.5 .5"/>
<path d="M580.2 158.7l.6 .4M580.4 158.4l.6 .4M580.4 150.1l-.5 .4M580.6 158.1l.6 .3M580.6 150.4l-.5 .4M580.7 157.8l.6 .3M580.8 150.7l-.5 .4M580.9 157.5l.6 .3M581 157.2l.6 .3M581 151l-.6 .3M581.1 156.9l.6 .2M581.2 156.6l.6 .2"/>
<path d="M581.2 151.3l-.6 .3M581.2 156.3l.7 .1M581.3 156l.7 .1M581.3 155.7h.7M581.4 151.6l-.7 .3M581.4 155.3l.7 .1M581.4 155.1h.7M581.5 152l-.6 .2M581.6 152.3l-.6 .2M581.7 152.6l-.6 .2M581.8 153l-.6 .1M581.9 153.3l-.6 .2"/>
<path d="M582 153.7l-.7 .1M582 154l-.6 .1M582.1 154.4h-.7M582.1 154.7l-.7 .1M569.7 160l-.4 .5M570 160.2l-.5 .6M570.2 160.4l-.4 .6M570.5 160.6l-.4 .6M570.8 160.8l-.4 .6M571.1 161l-.4 .6M571.3 161.1l-.3 .6M571.6 161.3l-.2 .6"/>
<path d="M571.9 161.4l-.2 .6M572.2 161.5l-.2 .6M572.6 161.6l-.2 .6M572.9 161.7l-.2 .6M573.2 161.7l-.1 .7M573.5 161.8l-.1 .7M573.8 161.8v.7M574.2 161.8l-.1 .7M574.5 161.8v.7M574.8 161.8l.1 .7M575.1 161.8l.1 .7M575.5 161.8l.1 .6"/>
<path d="M575.8 161.7l.1 .7M576.1 161.6l.2 .7M576.4 161.5l.2 .7M576.7 161.5l.2 .6M577 161.3l.3 .7M577.3 161.2l.3 .6M577.6 161.1l.3 .6M577.9 160.9l.3 .6M578.2 160.7l.3 .6M578.4 160.6l.4 .5M578.7 160.4l.4 .5M579 160.2l.4 .5"/>
</g>
<!-- layer: G-ANNO-TTLB -->
<g fill="#fff" stroke="#fff" stroke-width=".27">
<path d="M556 160.2l30.7 4.3-5.7-4.3zM556 160.2l30.7 4.3h-30.7z"/>
<path d="M581 145.6h5.7l-5.7 14.6zM586.7 145.6l-5.7 14.6 5.7 4.3z"/>
</g>
<path d="M556 160.2h25v-14.6h5.7v18.9h-30.7z" fill="none" stroke="#fff" stroke-width=".27"/>
<g fill="#000" stroke="#000" stroke-width=".27">
<path d="M80.9 7.7l.2 2.5v-2.5zM80.9 7.7l.2 2.5h-.2z"/>
<path d="M130.9 7.7l.2 2.5v-2.5zM130.9 7.7l.2 2.5h-.2z"/>
<path d="M180.9 7.7l.2 2.5v-2.5zM180.9 7.7l.2 2.5h-.2z"/>
<path d="M230.9 7.7l.2 2.5v-2.5zM230.9 7.7l.2 2.5h-.2z"/>
<path d="M280.9 7.7l.2 2.5v-2.5zM280.9 7.7l.2 2.5h-.2z"/>
<path d="M330.9 7.7l.2 2.5v-2.5zM330.9 7.7l.2 2.5h-.2z"/>
<path d="M380.9 7.7l.2 2.5v-2.5zM380.9 7.7l.2 2.5h-.2z"/>
<path d="M430.9 7.7l.2 2.5v-2.5zM430.9 7.7l.2 2.5h-.2z"/>
<path d="M480.9 7.7l.2 2.5v-2.5zM480.9 7.7l.2 2.5h-.2z"/>
<path d="M530.9 7.7l.2 2.5v-2.5zM530.9 7.7l.2 2.5h-.2z"/>
<path d="M25.2 10.4h555.5l.5-.5zM24.8 9.9h556.4l-556 .5zM24.8 9.9l.4 400v-399.5zM24.8 9.9l.4 400-.4 .5zM25.2 409.9l-.4 .5 555.9-.5zM24.8 410.4l555.9-.5 .5 .5zM580.7 10.4v399.5l.5 .5zM580.7 10.4l.5-.5v400.5z"/>
<path d="M22.5 60.2h2.5v-.1zM22.5 60.1h2.5l-2.5 .1z"/>
<path d="M581 60.2h2.5v-.1zM581 60.1h2.5l-2.5 .1z"/>
<path d="M22.5 110.3h2.5v-.2zM22.5 110.1h2.5l-2.5 .2z"/>
<path d="M581 110.3h2.5v-.2zM581 110.1h2.5l-2.5 .2z"/>
<path d="M22.5 160.2h2.5v-.1zM22.5 160.1h2.5l-2.5 .1z"/>
<path d="M531 160.2h50v-.1zM531 160.1h50l-50 .1z"/>
<path d="M581 160.2h2.5v-.1zM581 160.1h2.5l-2.5 .1z"/>
<path d="M22.5 210.3h2.5v-.2zM22.5 210.1h2.5l-2.5 .2z"/>
<path d="M531 210.3h50v-.2zM531 210.1h50l-50 .2z"/>
<path d="M581 210.3h2.5v-.2zM581 210.1h2.5l-2.5 .2z"/>
<path d="M531 226.9h50v-.2zM531 226.7h50l-50 .2z"/>
<path d="M531 243.4v.2l50-.2zM531 243.6l50-.2v.2z"/>
<path d="M531 243.6h50v-.2zM531 243.4h50l-50 .2z"/>
<path d="M22.5 260.2h2.5v-.1zM22.5 260.1h2.5l-2.5 .1z"/>
<path d="M531 260.1v.1l50-.1zM531 260.2l50-.1v.1z"/>
<path d="M531 260.1v.1l50-.1zM531 260.2l50-.1v.1z"/>
<path d="M531 276.7v.2l50-.2zM531 276.9l50-.2v.2z"/>
<path d="M531 260.1v.1l50-.1zM531 260.2l50-.1v.1z"/>
<path d="M531 260.1v.1l50-.1zM531 260.2l50-.1v.1z"/>
<path d="M581 260.2h2.5v-.1zM581 260.1h2.5l-2.5 .1z"/>
<path d="M531 293.4v.2l50-.2zM531 293.6l50-.2v.2z"/>
<path d="M531 293.4v.2l50-.2zM531 293.6l50-.2v.2z"/>
<path d="M22.5 310.2h2.5v-.1zM22.5 310.1h2.5l-2.5 .1z"/>
<path d="M531 315.1h50zM531 315.2l50-.1z"/>
<path d="M531 310.1v.1l50-.1zM531 310.2l50-.1v.1z"/>
<path d="M581 310.2h2.5v-.1zM581 310.1h2.5l-2.5 .1z"/>
<path d="M531 335.1h50zM531 335.2l50-.1z"/>
<path d="M531 330.1h50zM531 330.2l50-.1z"/>
<path d="M531 325.1h50zM531 325.2l50-.1z"/>
<path d="M531 320.1h50zM531 320.2l50-.1z"/>
<path d="M531 355.1h50zM531 355.2l50-.1z"/>
<path d="M531 350.1h50zM531 350.2l50-.1z"/>
<path d="M531 345.1h50zM531 345.2l50-.1z"/>
<path d="M531 340.1h50zM531 340.2l50-.1z"/>
<path d="M22.5 360.2h2.5v-.1zM22.5 360.1h2.5l-2.5 .1z"/>
<path d="M531 360.1v.1l50-.1zM531 360.2l50-.1v.1z"/>
<path d="M531 360.1v.1l50-.1zM531 360.2l50-.1v.1z"/>
<path d="M581 360.2h2.5v-.1zM581 360.1h2.5l-2.5 .1z"/>
<path d="M581 360.2h2.5v-.1zM581 360.1h2.5l-2.5 .1z"/>
<path d="M581 360.2h2.5v-.1zM581 360.1h2.5l-2.5 .1z"/>
<path d="M80.9 410.2l.2 2.5v-2.5zM80.9 410.2l.2 2.5h-.2z"/>
<path d="M130.9 410.2l.2 2.5v-2.5zM130.9 410.2l.2 2.5h-.2z"/>
<path d="M180.9 410.2l.2 2.5v-2.5zM180.9 410.2l.2 2.5h-.2z"/>
<path d="M230.9 410.2l.2 2.5v-2.5zM230.9 410.2l.2 2.5h-.2z"/>
<path d="M280.9 410.2l.2 2.5v-2.5zM280.9 410.2l.2 2.5h-.2z"/>
<path d="M330.9 410.2l.2 2.5v-2.5zM330.9 410.2l.2 2.5h-.2z"/>
<path d="M380.9 410.2l.2 2.5v-2.5zM380.9 410.2l.2 2.5h-.2z"/>
<path d="M430.9 410.2l.2 2.5v-2.5zM430.9 410.2l.2 2.5h-.2z"/>
<path d="M480.9 410.2l.2 2.5v-2.5zM480.9 410.2l.2 2.5h-.2z"/>
<path d="M530.9 410.2v2.5h.2zM530.9 410.2h.2v2.5z"/>
<path d="M530.9 410.2l.2 2.5v-2.5zM530.9 410.2l.2 2.5h-.2z"/>
<path d="M540.9 410.2l.2 2.5v-2.5zM540.9 410.2l.2 2.5h-.2z"/>
<path d="M555.9 410.2l.2 2.5v-2.5zM555.9 410.2l.2 2.5h-.2z"/>
<path d="M580.7 410.2l.5 2.5v-2.5zM580.7 410.2l.5 2.5h-.5z"/>
</g>
<!-- layer: 0 -->
<g fill="#000" stroke="#000" stroke-width=".27">
<path d="M117 62.3l-3.2 4 3.6-3.6zM113.4 65.9l3.6-3.6-3.2 4z"/>
<path d="M233.4 65.9l.4 .4 3.2-4zM237 62.3l.4 .4-3.6 3.6z"/>
<path d="M345.5 62.3l-3.2 4 3.6-3.6zM341.9 65.9l3.6-3.6-3.2 4z"/>
<path d="M461.9 65.9l.4 .4 3.2-4zM465.5 62.3l.4 .4-3.6 3.6z"/>
<path d="M315 77.2l3.6 3.6 .4-.3zM315 77.2l.4-.3 3.6 3.6z"/>
<path d="M315.4 150.9l-.4 .3 4 3.3zM315 151.2l4 3.3-.4 .3z"/>
<path d="M116.5 220.1l-3.2 4 3.6-3.6zM116.5 220.1l-3.2 4-.4-.4z"/>
<path d="M237 220.1l-3.6 3.6 .4 .4zM237 220.1l.4 .4-3.6 3.6z"/>
<path d="M345.5 220.1l-3.2 4 3.6-3.6zM345.5 220.1l-3.2 4-.4-.4z"/>
<path d="M461.9 223.7l.4 .4 3.2-4zM465.5 220.1l.4 .4-3.6 3.6z"/>
<path d="M315 238.8l3.6 3.6 .4-.4zM315 238.8l.4-.4 3.6 3.6z"/>
<path d="M315.4 358.4l-.4 .3 4 3.3zM315 358.7l4 3.3-.4 .3z"/>
</g>
<!-- layer: G-ANNO-DIM -->
<g fill="#fff" stroke="#fff" stroke-width=".27">
<path d="M172.9 62.5v3.7l5-3.7zM172.9 66.2l5-3.7v3.7z"/>
<path d="M401.5 62.5v3.7l4.9-3.7zM401.5 66.2l4.9-3.7v3.7z"/>
<path d="M315.1 113.4v4.9h3.7zM315.1 113.4h3.7v4.9z"/>
<path d="M315.1 297.9v4.9h3.7zM315.1 297.9h3.7v4.9z"/>
<path d="M401.5 220.2v3.7l4.9-3.7zM401.5 223.9l4.9-3.7v3.7z"/>
<path d="M172.7 220.2v3.7l4.9-3.7zM172.7 223.9l4.9-3.7v3.7z"/>
</g>
<text font-size="13.4" x="540" y="390">A717</text>
<g font-size="7.8">
<text x="355.4" y="172.7">PROSPETTO INFERIORE</text>
<text x="126.8" y="379.1">PROSPETTO FRONTALE</text>
<text x="355.4" y="380.2">PROSPETTO POSTERIORE</text>
</g>
<g font-size="5.1">
<text x="173.7" y="33.2">A</text>
<text x="70.7" y="115.4">B</text>
<text x="276.7" y="115.4">B</text>
<text x="173.7" y="198.4">A</text>
</g>
<g font-size="5">
<text x="533.4" y="185.3">METOD 802.055.35</text>
<text x="544.7" y="191.4">60x60x37</text>
</g>
<g font-size="4.2">
<text x="173.1" y="65.8">60</text>
<text x="401.6" y="65.8">60</text>
<text x="318.4" y="118.2" transform="rotate(-90 318.4 118.2)">37</text>
<text x="172.8" y="223.6">60</text>
<text x="401.6" y="223.6">60</text>
<text x="318.4" y="302.7" transform="rotate(-90 318.4 302.7)">60</text>
</g>
<g font-size="2.7">
<text x="171.9" y="36.3">A-719</text>
<text x="68.9" y="118.5">B-719</text>
<text x="274.9" y="118.5">B-719</text>
<text x="171.9" y="201.5">A-719</text>
</g>
<g font-size="2.5">
<text x="50.6" y="9">1</text>
<text x="105.3" y="9">2</text>
<text x="155.3" y="9">3</text>
<text x="205.3" y="9">4</text>
<text x="255.3" y="9">5</text>
<text x="305.3" y="9">6</text>
<text x="355.3" y="9">7</text>
<text x="405.3" y="9">8</text>
<text x="455.3" y="9">9</text>
<text x="504.6" y="9">10</text>
<text x="554.6" y="9">11</text>
<text x="22.2" y="36.1">A</text>
<text x="582.1" y="36.1">A</text>
<text x="22.2" y="86.1">B</text>
<text x="582.1" y="86.1">B</text>
<text x="22.2" y="136.1">C</text>
<text x="582.1" y="136.1">C</text>
<text x="531.8" y="153.1">POLITECNICO DI MILANO</text>
<text x="531.9" y="159.1">C.L. DESIGN DEGLI INTERNI</text>
<text x="531.9" y="156.1">SCUOLA DEL DESIGN</text>
<text x="532" y="162.9">PROGETTO:</text>
<text x="22.2" y="186.1">D</text>
<text x="582.1" y="186.1">D</text>
<text x="532" y="212.9">CORSO:</text>
<text x="542.4" y="214.8">STRUMENTI E METODI</text>
<text x="546.1" y="217.9">DEL PROGETTO</text>
<text x="532" y="229.6">DOCENTE:</text>
<text x="22.2" y="236.1">E</text>
<text x="544.9" y="236.1">MARCO FERRARA</text>
<text x="582.1" y="236.1">E</text>
<text x="532" y="246.3">STUDENTI:</text>
<text x="540.5" y="252.7">ALICE EMMA VENDRAMIN</text>
<text x="532" y="262.9">OGGETTO:</text>
<text x="542.9" y="269.4">PIANTA E PROSPETTI</text>
<text x="532" y="279.6">NOTE:</text>
<text x="22.3" y="286.1">F</text>
<text x="582.2" y="286.1">F</text>
<text x="532" y="296.3">NOME FILE:</text>
<text x="543" y="302.2">PENSILE METOD.dwg</text>
<text x="531.9" y="313.6">VERS</text>
<text x="571.5" y="313.6">DATA</text>
<text x="22.1" y="336.1">G</text>
<text x="582" y="336.1">G</text>
<text x="532" y="358.6">A</text>
<text x="562.3" y="358.6">YYYY/MM/DD</text>
<text x="532" y="363.1">TAVOLA NO.:</text>
<text x="565.4" y="363.1">017 DI</text>
<text x="575.3" y="363.1">020</text>
<text x="22.2" y="386.1">H</text>
<text x="582.1" y="386.1">H</text>
<text x="532" y="405.6">DATA:</text>
<text x="542" y="405.5">2017/05/23</text>
<text x="556.9" y="405.6">SCALA:</text>
<text x="572.9" y="405.5">1:5</text>
<text x="19.5" y="410.4" transform="rotate(-90 19.5 410.4)">DIRECTORY: C:\USERS\ALICE\DESKTOP\QM-S_2-CUCINA\PENSILE METOD 802.055.35-302.055.28.DWG | PLOTTED ON: 13/07/2017 15:01:16 | BY USER: ALICE</text>
<text x="48.8" y="413.5">1</text>
<text x="105.3" y="413.5">2</text>
<text x="155.3" y="413.5">3</text>
<text x="205.3" y="413.5">4</text>
<text x="255.3" y="413.5">5</text>
<text x="305.3" y="413.5">6</text>
<text x="355.3" y="413.5">7</text>
<text x="405.3" y="413.5">8</text>
<text x="455.3" y="413.5">9</text>
<text x="504.6" y="413.5">10</text>
<text x="531.5" y="412.7">0</text>
<text x="531.9" y="408.5">REV:</text>
<text x="541.5" y="412.7">50mm</text>
<text x="542" y="408.6">A</text>
<text x="556.5" y="412.7">125mm</text>
<text x="556.9" y="408.6">FORMATO:</text>
<text x="572.1" y="412.7">250mm</text>
<text x="573.4" y="408.6">A2</text>
</g>
</svg>
